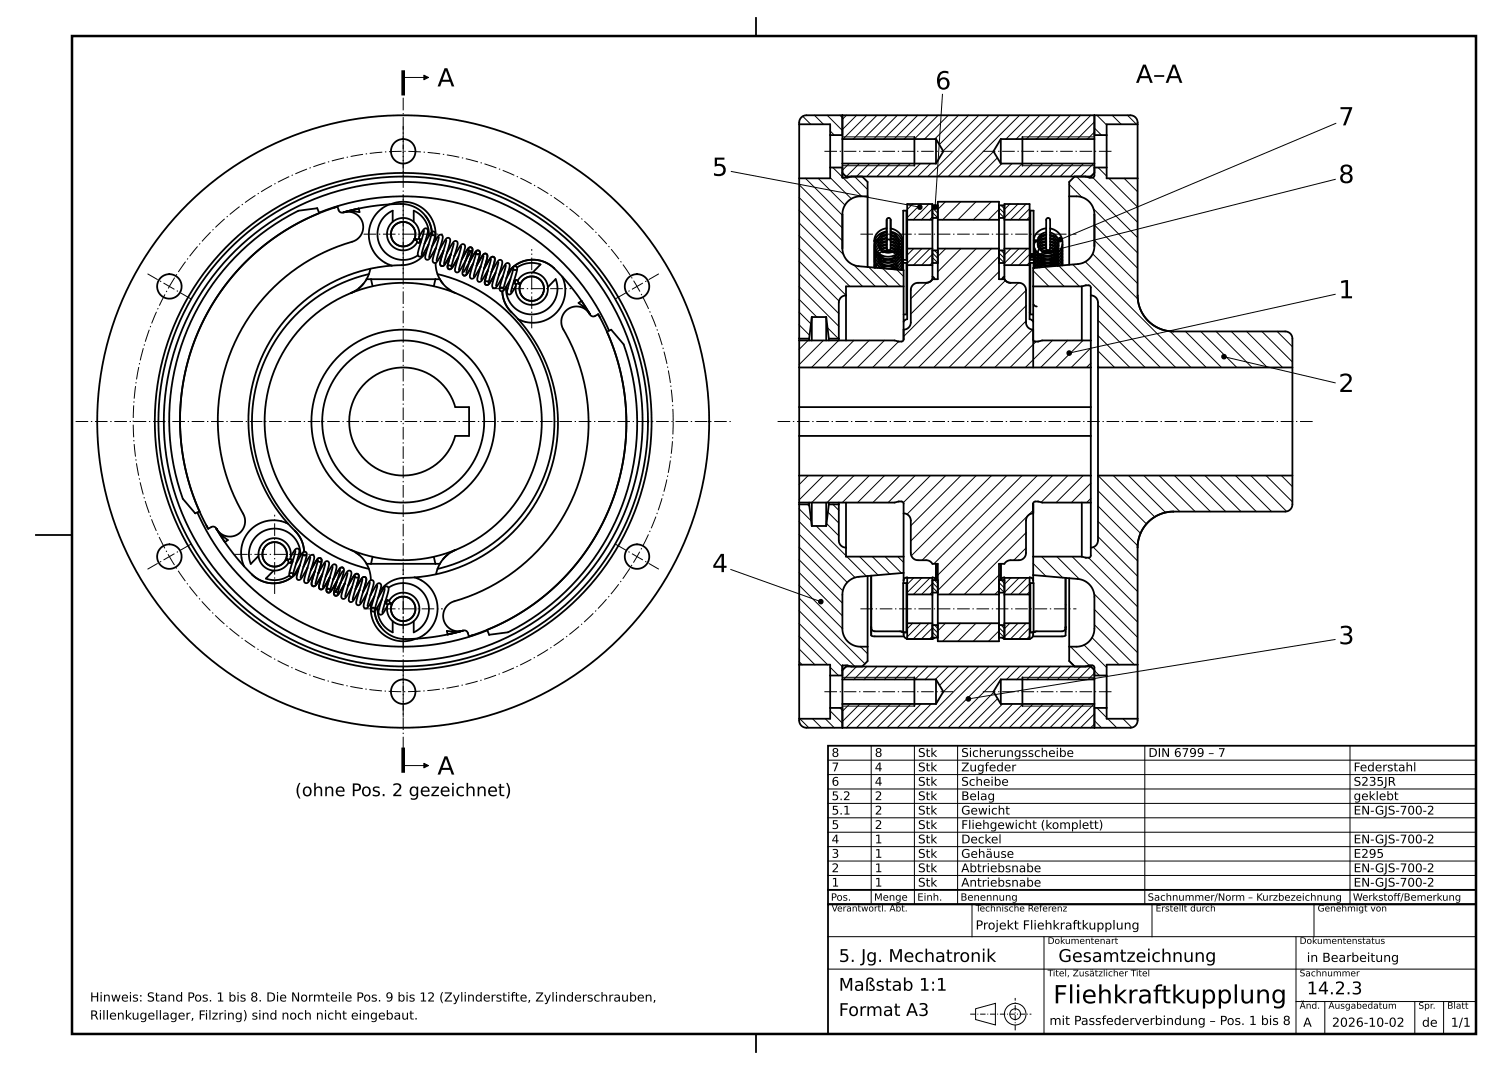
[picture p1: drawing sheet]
<svg xmlns="http://www.w3.org/2000/svg" width="420mm" height="297mm" viewBox="0 0 420 297" stroke-linecap="round" stroke-linejoin="round" font-family="sans-serif">
<g fill="#000" stroke="#000" stroke-width=".35">
<circle cx="255.5" cy="57.5" r=".6"/>
<circle cx="259.8" cy="57.5" r=".6"/>
<circle cx="286.7" cy="71" r=".6"/>
<circle cx="294.5" cy="66.5" r=".6"/>
<circle cx="297" cy="98" r=".6"/>
<circle cx="340" cy="99" r=".6"/>
<circle cx="228" cy="167" r=".6"/>
<circle cx="269" cy="194" r=".6"/>
</g>
<path d="M20 10h390v277h-390z" fill="none" stroke="#000" stroke-width=".7" stroke-linecap="butt"/>
<g fill="none" stroke="#000" stroke-width=".5">
<path d="M210 5v5M222 34.5h8.6v3M222 34.5v15M230.6 37.5v9M234 38.6h26M234 32h70M234 32v6.6M234 38.6v6.8M234 32v5.5h-3.4M234 32h-10a2.08 2.08 0 0 0-2 2.5M254 38v8M260 38.6l2 3.4-2 3.4"/>
<path d="M260 38.6v6.8M278 38.6l-2 3.4 2 3.4M278 38.6h26M278 38.6v6.8M284 38v8M304 32h10a2.08 2.08 0 0 1 2 2.5M304 32v5.5h3.4M304 32v6.6M304 38.6v6.8M307.4 37.5v9M316 34.5v15M316 34.5h-8.6v3"/>
<path d="M88.1 57.8l-5.2 .7a65 65 0 0 0-32.1 79.9l3.4 4.1M88.1 57.8l.6 1.4M88.1 57.8h.1M88.6 59a62.5 62.5 0 0 1 80.6 32.8M88.7 59.2a62 62 0 0 0-33.3 82.7M88.7 59.2h.1M95.5 58.9a1.11 1.11 0 0 1-1.4-.6l-.3-.9a62 62 0 0 0-36 89.4 1.46 1.46 0 0 1 2.2-.3l.2 .3M95.5 58.9a4.2 4.2 0 0 1 5.2 2.9 4.2 4.2 0 0 1-2.9 5.3 51.6 51.6 0 0 0-29.9 76.3 4.2 4.2 0 0 1-2.3 5.2 4.2 4.2 0 0 1-5.4-1.8M97.7 58.7h.7M98.4 58.7l-2.9 .2M99.7 57.9l.2 1-1.5-.2M99.7 57.9l-4.2 1"/>
<path d="M108.2 56.7a9 9 0 0 0-5.7 8.8 9 9 0 0 0 6.3 8.2M108.2 56.7h.9a9.1 9.1 0 0 1 9.8 4.2l.7 1.7 .3 1.8M108.2 56.7l-4.3 .5-4.2 .7M108.5 56.7a9 9 0 0 1 12.5 8.3v1.7M118.2 59.9a8 8 0 0 1 1.8 5.1M222 49.5v44.5M230.6 46.5h3.4v2.8M230.6 46.5v3h-8.6M234 48v1.3M234 48l1 1M234 45.4h26M234 45.4v2.6"/>
<path d="M234 49.3h1.4l1.1-.3h3l1.5 1.5v4M234 59.5v9.4M235 49v.3M235 49h68M241 54.5a6.5 6.5 0 0 0-5.1 1.1l-.8 .8-.7 1-.4 2.1M241 54.5v19.6M250.9 58.5h.9v13.7h-.9zM259 57h1.5v3.5h-1.5zM277.5 57h1.5v3.5h-1.5zM278 45.4h26M286.2 58.5h.9v13.7h-.9zM297 54.5a6.5 6.5 0 0 1 5.1 1.1l.8 .8 .7 1 .4 2.1"/>
<path d="M297 54.5v19M303 49v.3M304 59.5v8.8M304 45.4v2.6l-1 1M307.4 46.5v3h8.6M307.4 46.5h-3.4v2.3a.94 .94 0 0 1-1.3 .5l-1.2-.3h-3l-1.5 1.5v4M316 49.5v32.5a10 10 0 0 0 10 10h31a2 2 0 0 1 2 2v8M101 78.7l-1.3 1.3M101.8 77.5l-.1 .2a9 9 0 0 1-4.3 3.7l1.4-.7M101.8 77.5h1.3M102.5 76.1a42 42 0 0 0-32.5 40.9 42 42 0 0 0 32.5 40.9M102.9 74.6l-1.1 2.9"/>
<path d="M103.1 77.5h17.8M103.1 77.5l.4 2M108.8 73.7a43 43 0 0 0-36.7 26.9 43 43 0 0 0 7.9 44.8M109.1 61.6v-3.1a7.2 7.2 0 0 0-3.3 10 7.2 7.2 0 0 0 10.3 2.4M114.9 61.6v-3.1a7.2 7.2 0 0 1 4.2 7M115.6 66.5l.3 .7M116.3 66.2l-.7 .3M116.3 66.2a4.5 4.5 0 0 0-5-5.6 4.5 4.5 0 0 0-3 7 4.5 4.5 0 0 0 7.6-.4M116.3 66.2l.5 .2-.2 .6M116.4 65.7l1-1.6a.78 .78 0 0 1 1-.7 .78 .78 0 0 1 .4 1.2l-1.7 6M116.6 67l-.2 .5-.5-.3M116.6 67h.4"/>
<path d="M117.8 64l-1.4 4.8a3.4 3.4 0 0 0-.2 2.3 1.16 1.16 0 0 0 1.6-1l1.2-2.2M117.9 67.6l.9-1.6a3.4 3.4 0 0 1 1.6-1.8 1.15 1.15 0 0 1 .3 1.9l-1.5 5.3M118.4 70a9.3 9.3 0 0 1-8.7 3.7h-.9M120 68.5l.9-1.6a3.4 3.4 0 0 1 1.5-1.8 1.15 1.15 0 0 1 .4 1.8l-1.5 5.4M120.6 65.2a.49 .49 0 0 1-.8-.3l-1.3 4.7a3.4 3.4 0 0 0-.2 2.4 1.16 1.16 0 0 0 1.6-1l1.2-2.3M120.9 77.5h1.3M120.9 77.5l-.4 2M121 68.9v.2M121 73a9 9 0 0 0 1.2 4.5M121.5 76.1a42 42 0 0 1 32.5 40.9 42 42 0 0 1-32.5 40.9M121.9 65.8l-1.3 4.7a3.4 3.4 0 0 0-.2 2.4 1.16 1.16 0 0 0 1.5-1.1l1.3-2.2-.6 1.8a3.4 3.4 0 0 0-.2 2.3 1.15 1.15 0 0 0 1.6-1l1.2-2.1M122.1 69.4l.9-1.6a3.4 3.4 0 0 1 1.5-1.8 1.15 1.15 0 0 1 .4 1.8l-.7 2.4"/>
<path d="M122.2 77.5l.2 .4M122.4 77.9l.6 .8M122.4 77.9a9 9 0 0 0 4.2 3.5M124 66.7l-1.4 4.7a3.4 3.4 0 0 0-.2 2.3 1.16 1.16 0 0 0 1.6-1l1.2-2.1M124.2 70.2l.8-1.6a3.4 3.4 0 0 1 1.6-1.7 1.15 1.15 0 0 1 .3 1.8l-.7 2.3M124.2 70.2l-.9 3M125.2 70.6l-.5 1.7a3.4 3.4 0 0 0-.2 2.3 1.15 1.15 0 0 0 1.6-1l1.2-2.1M126 67.5l-1.3 4.8a3.4 3.4 0 0 0-.2 2.3 1.16 1.16 0 0 0 1.6-1l1.2-2.1M126.2 71l.9-1.5a3.4 3.4 0 0 1 1.5-1.8 1.15 1.15 0 0 1 .4 1.9l-.7 2.3M126.2 71l-.8 3.1a.49 .49 0 0 0-.8-.3M127.3 71.4v.1M128.1 68.4l-1.3 4.7a3.4 3.4 0 0 0-.2 2.4 1.16 1.16 0 0 0 1.5-1l1.2-2.2"/>
<path d="M128.3 71.9l.9-1.5a3.4 3.4 0 0 1 1.5-1.8 1.15 1.15 0 0 1 .4 1.8l-.7 2.4M128.3 71.9l-.8 3.1M129.3 72.3l1.6-2.7a.49 .49 0 0 1-.7-.3l-1.4 4.7a3.4 3.4 0 0 0-.2 2.4 1.16 1.16 0 0 0 1.6-1.1l1.2-2.1M129.5 76.3l-.8 .1M129.7 71.7l-.4 .6M130.4 72.8l.8-1.5a3.4 3.4 0 0 1 1.6-1.8 1.15 1.15 0 0 1 .3 1.8l-.7 2.4M130.4 72.8l-.9 3M130.4 70.4l-.4 .7M130.5 69.7h.1M130.8 69.7l-.1 .3M131.4 73.2l-1.9 3.1M131.4 73.1v.1"/>
<path d="M132.4 73.8l.9-1.7a3.4 3.4 0 0 1 1.5-1.7 1.15 1.15 0 0 1 .4 1.8l-1.5 5.4M132.4 73.7l.6-1.8a2.71 2.71 0 0 0 .1-2.3 1.34 1.34 0 0 0-1.6 1.1l-2.7 4.8M132.4 73.7l-.8 3M133 70.5a.49 .49 0 0 1-.8-.3l-1.3 4.7a3.4 3.4 0 0 0-.2 2.3 1.16 1.16 0 0 0 1.6-1l1.2-2.2M134.3 71l-1.3 4.8a3.4 3.4 0 0 0-.2 2.3 1.16 1.16 0 0 0 1.5-1l1.3-2.2-.6 1.7a3.4 3.4 0 0 0-.2 2.4 1.15 1.15 0 0 0 1.6-1l1.2-2.2M134.5 74.6l.9-1.6a3.4 3.4 0 0 1 1.5-1.8 1.15 1.15 0 0 1 .4 1.9l-.7 2.3M136.4 71.9l-1.4 4.7a3.4 3.4 0 0 0-.2 2.4 1.16 1.16 0 0 0 1.6-1l1.2-2.2M136.6 75.4l.8-1.5a3.4 3.4 0 0 1 1.6-1.8 1.15 1.15 0 0 1 .3 1.8l-.7 2.4M136.6 75.4l-.9 3.1a.49 .49 0 0 0-.7-.4M137.6 75.7v.1M138.4 72.8l-1.3 4.7a3.4 3.4 0 0 0-.2 2.4 1.16 1.16 0 0 0 1.6-1.1l1.2-2.2M138.6 76.3l.9-1.5a3.4 3.4 0 0 1 1.5-1.8 1.15 1.15 0 0 1 .4 1.8l-1.5 5.4a.49 .49 0 0 0-.8-.3"/>
<path d="M138.6 76.3l-.8 3M139.1 79.9h.1M140.5 73.7l-1.3 4.7a3.4 3.4 0 0 0-.2 2.3 1.16 1.16 0 0 0 1.5-1l1.3-2.2M140.6 79.6a7.2 7.2 0 0 0 8.2 7.6 7.2 7.2 0 0 0 5.5-9.7l-2.1 2.2M140.7 77.3l.9-1.7a3.4 3.4 0 0 1 1.5-1.7 1.15 1.15 0 0 1 .4 1.8l-.7 2.3M141.2 75.6a8.7 8.7 0 0 1 14.1 .3l.9 .9M142.8 78l-.9 3.1M142.8 78l.3 .2M142.8 78l-.1 .1M143.1 78.2l-.2 .5 .5 .2M143.3 74.9a.49 .49 0 0 1-.7-.3l-1.4 4.9a2.24 2.24 0 0 0 0 2.2 2.04 2.04 0 0 0 1.6-1.5l.5-.8M143.6 74.3a7.2 7.2 0 0 1 6.5-.9l-2.1 2.2"/>
<path d="M143.8 77.9a4.5 4.5 0 0 1 7.6-.3 4.5 4.5 0 0 1-3 7 4.5 4.5 0 0 1-5-5.7M143.8 77.9l.3 .7M143.8 77.9l-.5-.2-.2 .5M144.1 78.6l-.7 .3M144.1 78.6l.1 .2M144.1 78.6l.2-.1-.1 .3M144.2 78.8h.1M156.2 76.8a9 9 0 0 1-1.9 10.3 9 9 0 0 1-10.3 1.5M156.2 76.8l2.8 3.3 2.5 3.4M234 68.9a5 5 0 0 0 4.6 5l12.4 1.1v4.5M242.8 66.9a.81 .81 0 0 0 1.2 0M242.8 66.9a.81 .81 0 0 1 1.2 0"/>
<path d="M242.9 73.4v.9M243 73.9l-.1 .4M244 71.1a2.9 2.9 0 0 0 2.4 2.6 2.9 2.9 0 0 0 3.1-1.7M244 70.2a2.89 2.89 0 0 0 2.4 2.6 2.89 2.89 0 0 0 3.1-1.7M244.1 73.9l.4 .5M244.1 73h.1M244.1 70.4h.1M244.1 72.1h.1M244.5 70.6a2.58 2.58 0 0 0 .4 3.4 2.58 2.58 0 0 0 3.3 .2l1.3-1.3M244.5 71.5l-.1 .2M245.2 71l-.4 .2M245.2 74.1l2.1-.2 1.1 .3 1 .7"/>
<path d="M245.2 70.1a3.2 3.2 0 0 1 3.4 .3M246.3 61a.55 .55 0 0 1 .5-.5 .55 .55 0 0 1 .6 .5M246.3 69h.1M246.3 61v8M246.3 63.4a3.7 3.7 0 0 0-3.5 3.5M246.3 64.3l-1.5 .4a3.6 3.6 0 0 0-1.8 2M246.3 65.1a3.9 3.9 0 0 0-2.8 1.6M246.3 67.8a3.5 3.5 0 0 0-3.4 2.8 3.5 3.5 0 0 0 2.3 3.9M246.3 68.6a3.5 3.5 0 0 0-3.1 2.1 3.5 3.5 0 0 0 .5 3.7M246.3 64.5a2.54 2.54 0 0 0-2.3 2.4M246.3 66.2a2.62 2.62 0 0 0-2.3 2M246.3 67.1a2.72 2.72 0 0 0-2.2 1.5"/>
<path d="M246.3 68a2.81 2.81 0 0 0-1.9 1.1M246.3 68.9l-1.5 .6M246.3 66.8a.57 .57 0 0 1 .6-.4 .57 .57 0 0 1 .5 .4M246.7 69.5a3.6 3.6 0 0 0-3.6 4.8 4 4 0 0 1 5-1.9M246.9 69.5a4 4 0 0 1 3.6 5.4M247.4 61v7.3a.72 .72 0 0 1 0 .9 .72 .72 0 0 1-.8 .3l-.3-.5M247.4 61v5.5M247.4 63.4a4 4 0 0 1 3.3 4.2 4 4 0 0 1-3.9 3.7 4 4 0 0 1-3.9-3.7v-.6M247.4 64.3a4 4 0 0 1 3.3 4.2 4 4 0 0 1-3.9 3.7 4 4 0 0 1-3.9-3.7l.3-1.4M247.4 65.2a4 4 0 0 1 3.3 4.2 4 4 0 0 1-4 3.6 4 4 0 0 1-3.8-3.8 3.7 3.7 0 0 1 3.4-3.2M247.4 66a4 4 0 0 1 3.3 4.3 4 4 0 0 1-4 3.6 4 4 0 0 1-3.8-3.8 3.7 3.7 0 0 1 3.4-3.2M247.4 66.9a3.9 3.9 0 0 1 3.4 3.9 3.9 3.9 0 0 1-3.3 3.9"/>
<path d="M247.4 67.8a3.9 3.9 0 0 1 3.3 2.9 3.9 3.9 0 0 1-1.5 4.1M247.4 68.7a3.9 3.9 0 0 1 2.6 6.2M247.4 64.5a2.86 2.86 0 0 1 1.3 4.9 2.86 2.86 0 0 1-4.7-1.7 2.54 2.54 0 0 1 2.3-2.3M247.4 65.4a2.79 2.79 0 0 1 1.6 4.6M247.4 66.3a2.96 2.96 0 0 1 2.3 2.3M247.4 67.2a2.96 2.96 0 0 1 2.3 2.3M247.4 68a2.99 2.99 0 0 1 2.2 1.9M247.4 68.9l.9 .4 .8 .6M248.2 74.5l.4 .3M248.2 71l.4 .2M248.8 73.5l.1 .1M248.9 70.6l.2 .2"/>
<path d="M248.9 71.5l.2 .2M249.3 73.9h.1M249.4 72.1h.1M249.4 70.3h.1M249.4 71.2l.2 .5M249.5 73.7l-.9 1.1M249.5 74.6l-.2 .2M249.5 70.2a3 3 0 0 1-5.4 .2M249.6 70.1l.1 .3M249.6 71.8l.1 .3M250.8 73.9v1.1M250.9 75v-2h.9v14.3h-.8"/>
<path d="M251 79.5h-16v2.5M251 79.5v12M252 61v-4.4h7v4.4M252 73.6h7M252 69h7M252 69v4.6M252 61h7M252 61v8M252 73.6v14.3a.63 .63 0 0 1-.6 .9l-.4 .5M259 77.5a2 2 0 0 1-1.7 1h-2.3a2 2 0 0 0-2 2v9a2 2 0 0 1-2 2M259 69v4.6M259 61v8"/>
<path d="M259 73.6v3.9M259 76.8l.7 .7M259 69.5h1.5v3.5h-1.5zM260.5 69h17M260.5 69v8.5h-1.5M260.5 61v-5h17v5M260.5 61h17M260.5 61v8M277.5 69v8.5h1.5M277.5 61v8M277.5 69.5h1.5v3.5h-1.5zM279 77.5a2 2 0 0 0 1.7 1h2.3a2 2 0 0 1 2 2v9a2 2 0 0 0 2 2"/>
<path d="M279 61v-4.4h7v4.4M279 73.6h7M279 69v4.6M279 69h7M279 61v8M279 61h7M279 76.8l-.7 .7M279 73.6v3.9M286 69v4.6M286 61v8M286 73.6v14.3a.63 .63 0 0 0 .6 .9l.4 .5M287 79.5h13.5"/>
<path d="M287 79.5v12M287.1 74.4v-1.4h-.9v14.3h.8M287.2 66.9a.81 .81 0 0 0 1 0M287.2 66.9a.81 .81 0 0 1 1 0M287.3 68.6a3.9 3.9 0 0 0 2.2 4.2 3.9 3.9 0 0 0 4.6-1.1l.9-1.6 .1-1.5M287.4 69.1a3.8 3.8 0 0 0 1.6 4.3 3.8 3.8 0 0 0 4.7-.4l1.2-1.7 .2-1.8M287.5 67.1a3.8 3.8 0 0 0 1.3 4.4 3.8 3.8 0 0 0 4.6-.1l1.4-1.6 .3-1.2v-.9M287.7 69.5a3.3 3.3 0 0 0 1.2 4.7M288 71.7a3.3 3.3 0 0 0-.8 2.7l.2-1 .6-.8M288 69.9a3.3 3.3 0 0 0 0 4.4M288 70.8a3.3 3.3 0 0 0-.6 3.5l.6-.9M288.3 73.7v.6"/>
<path d="M288.3 71.1a2.89 2.89 0 0 0 2.4 2.6 2.89 2.89 0 0 0 3.1-1.7M288.3 72.8l.3 1.4M288.3 72a2.34 2.34 0 0 0 1.2 2.2M288.4 73h.1M288.4 73.9h.1M288.4 70.4h.1M288.4 72.1h.1M288.4 71.2h.1M288.7 72.8a4.2 4.2 0 0 1 4.7 .1M288.8 73.3l-.1 .1M288.8 74.1v.1M288.8 71.5l-.1 .2"/>
<path d="M288.8 72.4l-.1 .2M288.8 70.6l-.1 .2M289.1 70.8l-.3 .2M289.5 70.1a3.2 3.2 0 0 1 3.4 .3M289.5 71.9l-.4 .2M289.5 70.6a4.3 4.3 0 0 1 3.7 .4M289.5 71l-.4 .2M289.5 73.3l1.5-.3 1.5 .3M289.5 72.7l-.4 .3M289.5 71.5l1.9-.2 1.8 .6M290.6 69h.1M290.6 66.5v2.5"/>
<path d="M290.6 63.4a3.7 3.7 0 0 0-3.4 3.5M290.6 65.1l-1.1 .3-1.1 .6M290.6 66l-1.1 .3-1.1 .6M290.6 66.9l-1.1 .3-1.1 .6M290.6 67.1a2.72 2.72 0 0 0-2.2 1.5l1.1-.6 1.1-.2M290.6 68.6l-1.8 .6M290.6 64.5a2.54 2.54 0 0 0-2.4 2.4M290.6 66.2a2.62 2.62 0 0 0-2.3 2M290.6 68a2.44 2.44 0 0 0-2.3 2.8 2.44 2.44 0 0 0 3.1 2 3.1 3.1 0 0 0 2.4-1.7M290.6 68.9l-1.5 .6M290.8 60.7l.5-.2a.8 .8 0 0 1 .4 1.2v6.6a.72 .72 0 0 1 0 .9 .72 .72 0 0 1-.8 .3 1.07 1.07 0 0 1-.3-1.5v-7zM291 69.5l-1.5 .3"/>
<path d="M291.2 69.5l2 .6M291.7 63.4a4 4 0 0 1 3.3 4.2 4 4 0 0 1-3.9 3.7 4 4 0 0 1-3.9-3.7v-.6M291.7 65.2l1.1 .3 1 .6M291.7 66a4.2 4.2 0 0 1 2.3 1.3M291.7 66.9a4.2 4.2 0 0 1 2.3 1.2M291.7 67.8a4.2 4.2 0 0 1 2.3 1.2M291.7 68.7a4.2 4.2 0 0 1 2.3 1.2M291.7 64.5a2.86 2.86 0 0 1 1.3 4.9 2.86 2.86 0 0 1-4.7-1.7 2.54 2.54 0 0 1 2.3-2.3M291.7 65.4a2.9 2.9 0 0 1 2.1 4 2.9 2.9 0 0 1-4.4 1.2M291.7 66.3a2.96 2.96 0 0 1 2.3 2.3M291.7 67.2a2.96 2.96 0 0 1 2.3 2.3M291.7 68a3 3 0 0 1 2.2 1.9"/>
<path d="M291.7 68.9l.9 .4 .8 .6M292.5 73.6a3.1 3.1 0 0 0-3.4 .3M292.5 73.6l.4 .3M292.5 72.7l.4 .3M292.5 71l.4 .2M292.5 71.9l.4 .2M293.2 73.3l.2 .1M293.2 72.4l.2 .2M293.2 70.6l.2 .2M293.2 71.5l.2 .2M293.6 73l.3 .3M293.6 70.4l.5 .4"/>
<path d="M293.6 72.1l.4 .4M293.6 71.2l.5 .4M293.7 70.3l.2 .5M293.7 73h.1M293.7 72.1l.2 .5M293.7 71.2l.2 .5M293.8 73.7h.1M293.8 72.9l-.8 1M293.8 70.2a3 3 0 0 1-5.4 .2M293.8 73.3l.1 .1M293.9 70.1l.1 .3M293.9 71l.1 .2"/>
<path d="M293.9 71.8l.1 .3M293.9 72.7l.1 .3M293.9 73.6l.1 .2M295.1 70.4a3.8 3.8 0 0 1-1.4 3.4M295.1 71.2a3.8 3.8 0 0 1-.5 2.5M295.1 72.1l-.1 1.6M295.1 73v.7M300.5 79.5l1.2-.3a.86 .86 0 0 1 1.3 .6v2.2M300.5 79.5v15M304 68.3a5 5 0 0 1-4.6 5l-12.4 1.1v5.1M124.3 80l.9 .7M139.5 80.9a9.6 9.6 0 0 0 3.8 7l.7 .7"/>
<path d="M144 88.6a43 43 0 0 1 7.9 44.8 43 43 0 0 1-36.7 26.9M161.5 83.5l-.8 .6 .2 .1a10.6 10.6 0 0 1 2.9 3M161.5 83.5l2.3 3.7M163.8 87.2h.1M163.8 87.2a1.11 1.11 0 0 0 1.5 .5l.9-.5a62 62 0 0 1-36 89.4 1.46 1.46 0 0 0-1.3-1.6l-.4 .1M163.8 87.2a4.2 4.2 0 0 0-5.8-1.6 4.2 4.2 0 0 0-1.5 5.9 51.6 51.6 0 0 1-31.2 75.7 4.3 4.3 0 0 0-1.9 5.4 4.3 4.3 0 0 0 5.1 2.5M169.8 91.5l-1.2 .5a62 62 0 0 1-33.3 82.8M169.8 91.5h.1M169.8 91.5l3.4 4.1a65 65 0 0 1-32.1 79.9l-5.2 .7M222 94.5v7.5M222 94h2.8M222 94v.5"/>
<path d="M224.8 94v.5M225.5 88l-.7 6M225.5 88h4M225.5 88v6.5M229.5 88l.7 6M229.5 88v6.5M230.2 94h2.8M230.2 94v.5M233 94v.5M235 82a2 2 0 0 0-2 2v10M235 82v12.5M251 91.5v2.7"/>
<path d="M251 94.2v.1a.94 .94 0 0 1-1.3 .5l-1.2-.3h-26.5M287 91.5v2.8a.94 .94 0 0 0 1.3 .5l1.2-.3h13.5M287 91.5v10.5M287.1 84.5l.4 .4 .5 .2M303 82a2 2 0 0 1 2 2v18M303 82v12.5M303 94.5v7.5M101.7 106.1a15 15 0 0 1 24.8 6.9h3.8v8h-3.8a15 15 0 0 1-22.2 8.9 15 15 0 0 1-2.6-23.8zM222 102h81M222 113v8M222 102v11M222 113h81"/>
<path d="M303 102v11M303 113v8M305 102h54M305 102v30M359 102v30M222 132h81M222 132v7.5M222 139.5h26.5l1.2-.3a.86 .86 0 0 1 1.3 .6v2.7M222 121v11M222 121h81M222 139.5v.5M224.8 139.5v.5"/>
<path d="M225.5 139.5v6.5M229.5 139.5v6.5M230.2 139.5v.5M233 139.5v.5M235 139.5v12.5M287 139.8v2.7M287 139.8v14.7M300.5 139.5v15M303 139.5v12.5M303 139.5h-13.5l-1.2-.3a.86 .86 0 0 0-1.3 .6M303 132v7.5M303 121v11"/>
<path d="M305 132h54M305 132v18a2 2 0 0 1-2 2M359 132v8a2 2 0 0 1-2 2h-31a10 10 0 0 0-10 10v32.5M10 148.5h10M54.2 142.5h.1M54.8 142.2a62.5 62.5 0 0 0 80.6 32.8M55.4 141.9v.1M55.4 142l-1.2 .5M60.2 146.8a10.9 10.9 0 0 0 3.1 3.1l-.8 .6M60.2 146.8l2.3 3.7M60.2 146.8h.1M62.5 150.5l2.5 3.4 2.8 3.3"/>
<path d="M67.8 157.2l.7 .7a9.1 9.1 0 0 0 9.9 3.6 8.5 8.5 0 0 0 4.4-3.1M71.8 154.3l-2.1 2.2a7.2 7.2 0 0 1 5.5-9.7 7.2 7.2 0 0 1 8.2 7.6M76 158.4l-2.1 2.2a7.2 7.2 0 0 0 6.5-.9M79.8 155.2l.1 .2M79.8 155.2l-.1 .3 .2-.1M79.8 155.2h.1M79.9 155.4l.3 .7M80 145.4l.7 .7a9.6 9.6 0 0 1 3.8 7M80 145.4l-1-.5a9 9 0 0 0-9.7 2.4 9 9 0 0 0-1.5 9.9M80.6 155.1a4.5 4.5 0 0 0-5-5.7 4.5 4.5 0 0 0-3 7 4.5 4.5 0 0 0 7.6-.3M80.6 155.1l-.7 .3M80.6 155.1l.5 .2-.2 .5"/>
<path d="M80.7 154.6l.5-.8a2.04 2.04 0 0 1 1.6-1.5 2.5 2.5 0 0 1-.1 2.5l-1.3 4.6a.49 .49 0 0 0-.7-.3M80.9 155.8l-.2 .5-.5-.2M80.9 155.8l.3 .2M81.2 156l-.5 1.7a2.7 2.7 0 0 0-.1 2.3 1.35 1.35 0 0 0 1.5-1.1l1.2-2.2M81.3 155.9l-.1 .1M82.1 152.9l-.9 3.1M82.2 156.5l1-1.7a2.71 2.71 0 0 1 1.6-1.7 1.34 1.34 0 0 1 .2 1.9l-1.5 5.3M84.3 157.4l.9-1.7a2.71 2.71 0 0 1 1.6-1.7 1.34 1.34 0 0 1 .3 1.9l-1.5 5.3M84.9 154.1h.1M84.9 154.1a.49 .49 0 0 1-.8-.3l-1.3 4.8a2.7 2.7 0 0 0-.1 2.3 1.35 1.35 0 0 0 1.5-1.1l1.2-2.1M85.4 157.7l-.6 1.8a2.7 2.7 0 0 0-.1 2.3 1.35 1.35 0 0 0 1.6-1.2l1.1-2M86.2 154.7l-.8 3"/>
<path d="M86.4 158.2l.9-1.6a2.7 2.7 0 0 1 1.6-1.7 1.35 1.35 0 0 1 .2 1.9l-.7 2.3 1-1.7a2.71 2.71 0 0 1 1.6-1.6 1.34 1.34 0 0 1 .2 1.9l-1.5 5.3M86.4 158.2l.9-1.6a2.71 2.71 0 0 1 1.6-1.7 1.34 1.34 0 0 1 .2 1.9l-1.5 5.3M86.4 158.2v.1M87.4 158.6l-.5 1.8a2.7 2.7 0 0 0-.1 2.3 1.35 1.35 0 0 0 1.5-1.2l1.2-2.1M89 155.9a.49 .49 0 0 1-.7-.4l-.9 3.1M90.3 156.4l-1.3 4.8a2.7 2.7 0 0 0-.1 2.3 1.35 1.35 0 0 0 1.5-1.1l1.2-2.2M92.4 157.3l-.8 3M94.5 158.2l-.9 3M94.5 157.7l-1.9 3.1M95.2 158.5l-2.4 4.2a3.4 3.4 0 0 1-1.6 1.8 1.16 1.16 0 0 1-.3-1.8l.7-2.4M95.3 157.6l-.8 .1M96.5 159l-.8 3.1"/>
<path d="M97.4 152.6a9 9 0 0 1 4.4 3.9M98.8 153.3l.9 .7M101.8 156.5h1.3M101.8 156.5a9 9 0 0 1 1.2 4.5M103.1 156.5h17.8M103.5 154.5l-.4 2M120.5 154.5l.4 2M120.9 156.5h1.3M122.2 156.5l-1.1 2.9M124.3 154l-1.3 1.3M125.2 153.3l1.4-.7a9 9 0 0 0-4.4 3.9M222 140h2.8"/>
<path d="M222 140v44.5M224.8 140l.7 6M225.5 146h4M230.2 140h2.8M230.2 140l-.7 6M233 140v10a2 2 0 0 0 2 2M235 152v2.5h16M241 159.9v19.6M251 142.5a2 2 0 0 1 2 2v9a2 2 0 0 0 2 2h2.3a2 2 0 0 1 1.7 1h1.5v8.5M251 159l-12.4 1.1a5 5 0 0 0-4.6 5v9.4a5 5 0 0 0 5 5h2M251 154.5v4.5M251 142.5v12"/>
<path d="M251 159v2.1M260 156.5v4.5zM278 156.5v4.5zM287 142.5a2 2 0 0 0-2 2v9a2 2 0 0 1-2 2h-2.3a2 2 0 0 0-1.7 1h-1.5v8.5M287 154.5h13.5M287 154.5v5.1M287 159.6l12.4 1.1a5 5 0 0 1 4.6 5v8.8a5 5 0 0 1-5 5h-2M287 159.6v1.5M303 152v2.3a.94 .94 0 0 1-1.3 .5l-1.2-.3M90.5 160l.9-1.7a2.71 2.71 0 0 1 1.6-1.7 1.34 1.34 0 0 1 .3 1.9l-1.5 5.3a.49 .49 0 0 0-.8-.3M91.6 160.3l-.6 1.8a2.7 2.7 0 0 0-.1 2.3 1.35 1.35 0 0 0 1.6-1.1l1.1-2.1M92.6 160.8v.1"/>
<path d="M92.6 160.8l.9-1.6a2.71 2.71 0 0 1 1.6-1.7 1.34 1.34 0 0 1 .2 1.9l-1.5 5.3a.49 .49 0 0 0-.7-.3l1.6-2.7M93.3 164l-.1 .3M93.4 164.3h.1M93.6 161.2l-.5 1.8a2.7 2.7 0 0 0-.1 2.3 1.35 1.35 0 0 0 1.5-1.2l1.2-2M94 162.9l-.4 .7M94.7 161.7l-.4 .6M94.7 161.7l.9-1.6a2.71 2.71 0 0 1 1.6-1.7 1.34 1.34 0 0 1 .2 1.9l-1.5 5.3M95.7 162.1l-.5 1.8a2.7 2.7 0 0 0-.1 2.3 1.35 1.35 0 0 0 1.5-1.2l1.2-2M96.7 162.5l.9-1.6a2.7 2.7 0 0 1 1.6-1.6 1.35 1.35 0 0 1 .3 1.9l-.7 2.2M96.7 162.5l.9-1.6a2.71 2.71 0 0 1 1.6-1.6 1.34 1.34 0 0 1 .3 1.9l-1.5 5.3M96.7 162.5v.1M97.8 163l-.6 1.7a2.7 2.7 0 0 0-.1 2.3 1.35 1.35 0 0 0 1.6-1.1l1.1-2.1"/>
<path d="M98.8 163.4l.9-1.6a2.7 2.7 0 0 1 1.6-1.7 1.35 1.35 0 0 1 .2 1.9l-.7 2.4 1-1.7a2.71 2.71 0 0 1 1.6-1.7 1.34 1.34 0 0 1 .2 1.9l-1.5 5.3M98.8 163.4l.9-1.6a2.71 2.71 0 0 1 1.6-1.7 1.34 1.34 0 0 1 .2 1.9l-1.5 5.3M99.4 160.2a.49 .49 0 0 1-.8-.3l-.8 3.1M99.8 163.8l-.5 1.8a2.7 2.7 0 0 0-.1 2.3 1.35 1.35 0 0 0 1.5-1.1l1.2-2.2M100.7 160.8l-.9 3M102.7 161.7l-1.3 4.8a2.7 2.7 0 0 0-.1 2.3 1.35 1.35 0 0 0 1.5-1.2l1.2-2.1M102.9 165.3l.9-1.7a2.71 2.71 0 0 1 1.6-1.7 1.34 1.34 0 0 1 .3 1.9l-1.5 5.3a.49 .49 0 0 0-.8-.3M103 167.3a9.6 9.6 0 0 0 2.7 8.2 9 9 0 0 0 9.8 1.8M103 164.9v.2M104 169.6a8 8 0 0 0 1.8 4.5M104.1 169.6a8.8 8.8 0 0 0 10.5 7.7h1.2M104.8 162.6l-1.4 4.8a2.7 2.7 0 0 0-.1 2.3 1.35 1.35 0 0 0 1.6-1.2l1.2-2.1"/>
<path d="M104.9 168.5a7.1 7.1 0 0 0 4.2 7v-3.1M105 166.1l.9-1.7a2.71 2.71 0 0 1 1.6-1.6 1.34 1.34 0 0 1 .2 1.9l-1.5 5.3M106.9 163.4l-1.4 4.8a2.65 2.65 0 0 0-.1 2.4 1.38 1.38 0 0 0 1.5-1.2l.7-1.1M107 167h.4M107.4 167l-.2 .6 .5 .2M107.9 163.1a7.2 7.2 0 0 1 10.3 2.4 7.2 7.2 0 0 1-3.3 10v-3.1M108.1 166.8a4.5 4.5 0 0 1 7.6-.4 4.5 4.5 0 0 1-3 7 4.5 4.5 0 0 1-5-5.6M108.1 166.8l.3 .7M108.1 166.8l-.5-.3-.2 .5M108.4 167.5l-.7 .3M115.2 160.3l1 .4a9 9 0 0 1 5.3 8.4 9 9 0 0 1-5.7 8.2M115.2 160.3h-.9a9.3 9.3 0 0 0-8.7 3.7"/>
<path d="M124.3 176.1l-4.2 .7-4.3 .5M125.6 175.3h.7M125.6 175.3l-1.5-.2 .2 1M128.5 175.1l-2.9 .2M128.5 175.1l-4.2 1M135.3 174.8l.6 1.4M135.3 174.8h.1M135.9 176.2h.1M241 179.5v4l-1.5 1.5h-3l-1.1-.3h-1.4M242 174v2.3l.3 .3h8.8M242 174.1v.1M242 174.2v-14.4v16.4"/>
<path d="M242 174.2a1 1 0 0 0 1 1l7.3 .1M250.3 175.3l.6 .2M250.9 175.3h-.6M250.9 161.9h.9v13.6h-.9zM250.9 175.5h.1a1.55 1.55 0 0 0 1 1.8M251 161.1v.8M252 160.4v-.1a.88 .88 0 0 0-1 .8M252 160.4h7M252 160.4h.1M252 160.4v4.6M252 165v8M252 173v4.4"/>
<path d="M252 177.4h.1M252 177.4h7M252 173h7M252 165h7M259 160.4h.6l.4 .5M259 177.4h.1M259 173v4.4M259 165v8M259 160.4v4.6M259 160.4h.1M259 161h1.5v3.5h-1.5zM259 173.5h1.5v3.5h-1.5z"/>
<path d="M259.6 177l-.6 .3M260.5 165h17M260.5 173v5h17v-5M260.5 165v8M260.5 173h17M277.5 165v8M277.5 161h1.5v3.5h-1.5zM277.5 173.5h1.5v3.5h-1.5zM278.4 177l.6 .3M279 160.4h-.6l-.4 .5M279 160.4h7M279 160.4h.1"/>
<path d="M279 160.4v4.6M279 165v8M279 173v4.4M279 177.4h.1M279 177.4h7M279 173h7M279 165h7M286 160.4v-.1a.88 .88 0 0 1 1 .8M286 177.4h.1M286 173v4.4M286 165v8M286 160.4v4.6"/>
<path d="M286 160.4h.1M286.2 161.9h.9v13.6h-.9zM287 161.1v.8M287.1 175.5h-.1a1.55 1.55 0 0 1-1 1.8M287.1 175.3h.6M287.7 175.3l-.6 .2M296 174v2.3l-.3 .3h-8.8M296 174.2v-13.8v14.4M296 174.1v.1M296 174.8h.1M296 174.2a1 1 0 0 1-1 1l-7.3 .1M297 179.5v4l1.5 1.5h3l1.2-.3a.86 .86 0 0 1 1.3 .6v2.2h3.4"/>
<path d="M297 160.5v19M222 184.5h8.6v3M222 184.5v15M222 199.5a2.08 2.08 0 0 0 2 2.5h10M230.6 196.5h3.4v5.5M230.6 196.5v3h-8.6M230.6 187.5v9M234 184.7v1.3M234 195.4v6.6M234 188.6v6.8M234 186v2.6M234 188.6h26"/>
<path d="M234 195.4h26M234 184.7v2.8h-3.4M235 185h68M235 184.7v.3M235 185l-1 1M254 188v8M260 188.6l2 3.4-2 3.4M260 188.6v6.8M278 195.4h26M278 188.6l-2 3.4 2 3.4M278 188.6h26M278 188.6v6.8"/>
<path d="M284 188v8M303 184.7v.3M303 185l1 1v2.6M304 195.4v6.6M304 188.6v6.8M307.4 196.5h-3.4v5.5M307.4 196.5v3h8.6M307.4 187.5v9M316 184.5v15M316 199.5a2.08 2.08 0 0 1-2 2.5h-10M316 184.5h-8.6v3M230 207h180v44h-180z"/>
<path d="M234 202h70M230 251h180v36h-180zM230 247h180M210 287v5"/>
<circle cx="112" cy="42" r="3.4"/>
<circle cx="47" cy="79.5" r="3.4"/>
<circle cx="112" cy="65" r="3.4"/>
<circle cx="115.5" cy="66.5" r=".15"/>
<circle cx="177" cy="79.5" r="3.4"/>
<circle cx="147.7" cy="80.1" r="3.4"/>
<circle cx="112" cy="117" r="85"/>
<circle cx="112" cy="117" r="69"/>
<circle cx="112" cy="117" r="66.5"/>
<circle cx="112" cy="117" r="68"/>
<circle cx="112" cy="117" r="38.5"/>
<circle cx="112" cy="117" r="25.5"/>
<circle cx="112" cy="117" r="22.5"/>
<circle cx="47" cy="154.5" r="3.4"/>
<circle cx="76.3" cy="153.9" r="3.4"/>
<circle cx="177" cy="154.5" r="3.4"/>
<circle cx="108.5" cy="167.5" r=".15"/>
<circle cx="112" cy="169" r="3.4"/>
<circle cx="112" cy="192" r="3.4"/>
</g>
<g fill="none" stroke="#000" stroke-width=".28">
<path d="M112.4 21.5h6.6M223 32.3l2.2 2.2M226.2 32l2.5 2.5M229.8 32l4.2 4.2M230.6 36.4l1.1 1.1M233.3 32l.7 .7M234 38h20M235.1 32l-1.1 1.1M238 32l-4 4M240.8 32l-6.6 6.6M243.6 32l-6.6 6.6M246.4 32l-6.6 6.6"/>
<path d="M249.3 32l-6.6 6.6M252.1 32l-6.6 6.6M254.9 32l-6.6 6.6M257.8 32l-6.6 6.6M260.6 32l-6.6 6.6M261.8 26.2l-2.1 31.3M263.4 32l-6.6 6.6M266.2 32l-6.6 6.6M269.1 32l-8.2 8.1M271.9 32l-9.9 9.9M274.7 32l-17 17M277.5 32l-17 17"/>
<path d="M280.4 32l-17 17M283.2 32l-17 17M284 38h20M286 32l-6.6 6.6M288.9 32l-6.6 6.6M291.7 32l-6.6 6.6M294.5 32l-6.6 6.6M297.3 32l-6.6 6.6M300.2 32l-6.6 6.6M303 32l-6.6 6.6M304 35.5l2 2M304 36.7l-1.9 1.9"/>
<path d="M304 33.8l-4.8 4.8M304.7 32l2.7 2.7M308.9 32l2.5 2.5M313.2 32l2.5 2.5M371.1 34.2l-76.6 32.3M203.1 47.6l52.4 9.9M222 51.3l12 12M222 54.8l12 12M222 58.4l12.3 12.3M223.7 49.5l10.3 10.3M227.3 49.5l7.4 7.4M230.6 49.3l5.9 5.9"/>
<path d="M231.4 46.5l2.6 2.6M234 46h20M234.1 49.3l5.3 5.2M235.9 45.4l-1.9 1.9M237.4 49l3.6 3.6M238.7 45.4l-3.6 3.6M241.5 45.4l-3.6 3.6M244.4 45.4l-3.6 3.6M247.2 45.4l-3.6 3.6M250 45.4l-3.6 3.6M252.8 45.4l-3.6 3.6M253.5 56.6l-1.5 1.5"/>
<path d="M255.7 45.4l-3.6 3.6M255.8 56.6l-3.8 3.8M258 56.6l-4.3 4.4M258.5 45.4l-3.6 3.6M259 57.9l-3.1 3.1M259 57.7l1.5 1.5M259 59l1.5 1.5M259.6 57l.9 .9M262.6 56l-2.1 2.1M266.9 56l-5 5M271.1 56l-5 5M275.3 56l-5 5"/>
<path d="M276 42l-7 7M277 43.8l-5.1 5.2M277.5 58.1l-2.9 2.9M277.5 57.7l1.5 1.5M277.5 59l1.5 1.5M278.1 57l.9 .9M278.3 45.4l-3.6 3.6M280.5 56.6l-1.5 1.5M281.1 45.4l-3.6 3.6M282.8 56.6l-3.8 3.8M283.9 45.4l-3.6 3.6M284 46h20"/>
<path d="M285 56.6l-4.3 4.4M286 57.9l-3.1 3.1M286.8 45.4l-3.6 3.6M289.6 45.4l-3.6 3.6M292.4 45.4l-3.6 3.6M295.3 45.4l-3.6 3.6M297 51.2l3.5 3.5M298.1 45.4l-3.6 3.6M299 49l17 17M300.9 45.4l-3.6 3.6M303.5 49.3l12.5 12.4M303.7 45.4l-3.6 3.6"/>
<path d="M303.8 58l12.2 12.2M304 48l-1 .9M305 46.5l2.4 2.4M308 49.5l8 8M312.3 49.5l3.7 3.7M370.9 49.8l-84.2 21.2M222 61.9l17.6 17.6M222 65.4l14.1 14.1M222 69l13 12.9M222 72.5l11.1 11.1M222 76l11 11M222 79.6l11 11"/>
<path d="M237.2 73.6l5.9 5.9M241.3 74.1l5.4 5.4M245.2 74.5l5 5M249.1 74.8l1.9 2M253.8 69l-1.8 1.8M256.1 69l-4.1 4.1M257.4 78.5l-4.4 4.4M258.3 69l-4.6 4.6M259 72.9l-.7 .7M259 70.6l-3 3M259 60.2l-.8 .8M259 60.3l.2 .2"/>
<path d="M259 70.2l1.5 1.5M259 71.5l1.5 1.5M259 72.8l.2 .2M259.6 69.5l.9 .9M262.7 69l-2.2 2.2M266.9 69l-6.4 6.4M271.2 69l-18.2 18.2M275.4 69l-24.4 24.4M277.5 75.4l-26.6 26.6M277.5 71.2l-30.8 30.8M277.5 60.3l.2 .2M277.5 70.2l1.5 1.5"/>
<path d="M277.5 71.5l1.5 1.5M277.5 72.8l.2 .2M278.1 69.5l.9 .9M279.3 77.9l-24.2 24.1M280.8 69l-1.8 1.8M282.9 78.5l-23.5 23.5M283.1 69l-4.1 4.1M285.3 69l-4.6 4.6M286 72.9l-.7 .7M286 70.6l-3 3M286 60.2l-.8 .8M287 75.1l4.4 4.4"/>
<path d="M287 79.4l.1 .1M290.2 74.1l5.4 5.4M294.1 73.8l5.7 5.7M298 73.4l28.6 28.6M301.5 72.7l29.3 29.3M303.5 70.5l12.5 12.5M304 62.5l12 12M304 66.7l12 12M222 83.1l4.9 4.9M222 86.6l3.3 3.3M222 90.2l2.9 2.9M222 93.7l.3 .3"/>
<path d="M224.5 94.5l-2.5 2.5M228.7 94.5l-6.7 6.7M229.9 91l3 3M232.9 94.5l-7.5 7.5M237.2 94.5l-7.5 7.5M241.4 94.5l-7.5 7.5M245.7 94.5l-7.5 7.5M249.6 94.8l-7.2 7.2M285 89.1l-12.9 12.9M285 84.9l-17.1 17.1M285 80.6l-21.4 21.4M286.9 91.5l-10.5 10.5"/>
<path d="M287.8 94.8l-7.2 7.2M292.3 94.5l-7.5 7.5M296.6 94.5l-7.5 7.5M300.8 94.5l-7.5 7.5M303 96.6l-5.4 5.4M305 84.7l17.3 17.3M305 88.9l13.1 13.1M305 93.1l8.9 8.9M305 97.4l4.6 4.6M325 92l10.1 10M329.3 92l10 10M333.5 92l10 10"/>
<path d="M337.8 92l10 10M340 99l30.9 7.3M342 92l10 10M346.3 92l10 10M350.5 92l8.5 8.5M354.8 92l4.2 4.2M370.9 81.7l-73.9 16.3M303 100.8l-1.2 1.2M305 101.6l.4 .4M224.5 132l-2.5 2.5M228.7 132l-6.7 6.7M233 132l-7.5 7.5"/>
<path d="M237.2 132l-7.5 7.5M241.5 132l-7.5 7.5M245.7 132l-7.5 7.5M250 132l-7.5 7.5M254.2 132l-7.5 7.5M258.4 132l-7.5 7.5M262.7 132l-10.8 10.7M266.9 132l-13.9 13.9M271.2 132l-18.2 18.2M275.4 132l-22.2 22.3M279.7 132l-23.5 23.5M283.9 132l-24.5 24.5"/>
<path d="M288.1 132l-27.6 27.6M292.4 132l-31.9 31.9M296.6 132l-7.4 7.4M300.9 132l-7.5 7.5M303 138.4l-1.1 1.1M303 134.1l-5.4 5.4M305 136.2l11.8 11.8M305.1 132l13.4 13.4M309.3 132l11.5 11.5M313.5 132l10.3 10.3M317.7 132l10 10M322 132l10 10"/>
<path d="M326.2 132l10 10M330.5 132l10 10M334.7 132l10 10M339 132l10 10M343.2 132l10 10M347.4 132l10 10M351.7 132l7.3 7.3M355.9 132l3.1 3.1M203 158.1l25 8.9M222 141.3l3.3 3.3M222 144.8l15.5 15.5M222 148.3l13.3 13.4"/>
<path d="M222 151.9l12.1 12.1M222 155.4l12 12M222 158.9l12 12M224.3 140l.5 .6M226.7 146l8.3 8.3M229.6 145.3l3.4 3.4M230 142.2l3 3M231.4 140l1.6 1.6M235.2 154.5l5.5 5.4M238.8 154.5l5.1 5.1M242.3 154.5l4.9 4.8M245.9 154.5l4.5 4.6"/>
<path d="M249.4 154.5l1.6 1.6M277.5 159.6l-5.4 5.4M285 152.1l-3.4 3.4M285 147.9l-17.1 17.1M287 141.6l-23.4 23.4M287 156.4l3.5 3.5M289.3 154.5l5.9 5.8M293.6 154.5l6.2 6.3M297.8 154.5l18.2 18.2M302.4 154.8l13.6 13.6M303.7 151.9l12.3 12.3M305 140.5l11 11"/>
<path d="M305 144.7l11 11M305 148.9l11 11.1M222 162.5l12 12M222 166l18.2 18.3M222 169.5l15.5 15.5M222 173.1l12 12M222 176.6l7.9 7.9M239 179.5l2 2M253.5 173l-1.5 1.5M253.8 160.4l-1.8 1.8M255.8 173l-3.8 3.8M256.1 160.4l-4.1 4.1"/>
<path d="M258 173l-4.3 4.4M258.3 160.4l-4.6 4.6M259 176.6l-.8 .8M259 174.3l-3.1 3.1M259 162l-3 3M259 161.7l1.5 1.5M259 163l1.5 1.5M259 174.2l1.5 1.5M259 175.5l1.5 1.5M259 176.8l.2 .2M259.2 164.5l-.2-.2-.7 .7M259.6 161l.9 .9"/>
<path d="M259.6 173.5l.9 .9M262.6 173l-2.1 2.1M266.9 173l-5 5M271.1 173l-5 5M275.3 173l-5 5M277.5 163.9l-1.1 1.1M277.5 175.1l-2.9 2.9M277.5 161.7l1.5 1.5M277.5 164.3l.2 .2M277.5 174.2l1.5 1.5M277.5 175.5l1.5 1.5M277.5 176.8l.2 .2"/>
<path d="M278.1 161l.9 .9M278.1 173.5l.9 .9M280.5 173l-1.5 1.5M280.8 160.4l-1.8 1.8M282.8 173l-3.8 3.8M283.1 160.4l-4.1 4.1-1.5-1.5M285 173l-4.3 4.4M285.3 160.4l-4.6 4.6M286 176.6l-.8 .8M286 174.3l-3.1 3.1M286 164.3l-.7 .7M286 162l-3 3"/>
<path d="M297.4 179.5l5.2 5.2M301.1 179l6.3 6.3M303.3 177l7.6 7.5M303.9 164.8l12.1 12.1M304 169.2l12 12M304 173.4l11.1 11.1M370.8 177.5l-101.8 16.5M222 180.1l4.4 4.4M222 183.7l.8 .8M222.2 199.5l2.5 2.5M225.7 199.5l2.5 2.5M229.2 199.5l2.5 2.5"/>
<path d="M230.6 185.2l2.3 2.3M230.6 197.3l3.4 3.4M233.3 196.5l.7 .7M234 188h20M234 196h20M235.1 185l-1.1 1.1M236 195.4l-2 2M238 185l-3.6 3.6M238.9 195.4l-4.9 4.9M240.8 185l-3.6 3.6M241.7 195.4l-6.6 6.6M243.6 185l-3.6 3.6"/>
<path d="M244.5 195.4l-6.6 6.6M246.4 185l-3.6 3.6M247.4 195.4l-6.6 6.6M249.3 185l-3.6 3.6M250.2 195.4l-6.6 6.6M252.1 185l-3.6 3.6M253 195.4l-6.6 6.6M254.9 185l-3.6 3.6M255.8 195.4l-6.6 6.6M257.8 185l-3.6 3.6M258.7 195.4l-6.6 6.6M260.6 185l-3.6 3.6"/>
<path d="M263.4 185l-3.6 3.6M266.2 185l-5.2 5.2M269.1 185l-7.1 7.1M271.9 185l-17 17M274.7 185l-17 17M276.1 192.2l-9.9 9.8M277.1 193.9l-8.1 8.1M277.5 185l-17 17M278.5 195.4l-6.6 6.6M280.4 185l-17 17M281.3 195.4l-6.6 6.6M283.2 185l-3.6 3.6"/>
<path d="M284 188h20M284 196h20M284.1 195.4l-6.6 6.6M286 185l-3.6 3.6M286.9 195.4l-6.6 6.6M288.9 185l-3.6 3.6M289.8 195.4l-6.6 6.6M291.7 185l-3.6 3.6M292.6 195.4l-6.6 6.6M294.5 185l-3.6 3.6M295.4 195.4l-6.6 6.6M297 183.4l1.6 1.6"/>
<path d="M297.3 185l-3.6 3.6M298.3 195.4l-6.6 6.6M300.2 185l-3.6 3.6M301.1 195.4l-6.6 6.6M303 185l-3.6 3.6M303.9 195.4l-6.6 6.6M304 186.1l1.4 1.4M304 198.1l-3.9 3.9M304 186.8l-1.8 1.8M304.7 196.5l2.7 2.7M307.7 199.5l2.5 2.5M311.9 199.5l2.5 2.5"/>
<path d="M112.4 212.5h6.6M230 219h180M230 215h180M230 211h180M242 207v44M254 207v44M266 207v44M304 200l2 2M304 201l-1 1M318 207v44M375 207v44M230 239h180"/>
<path d="M230 235h180M230 231h180M230 227h180M230 223h180M230 251h180M230 247h180M230 243h180M270 251v9M320 251v9M365 251v9M230 269h180M230 260h180"/>
<path d="M290 260v27M360 260v27M360 278h50M368 278v9M393 278v9M401 278v9M271 280l5.5-1.5v6l-5.5-1.5z"/>
<circle cx="282" cy="281.5" r="3"/>
<circle cx="282" cy="281.5" r="1.5"/>
</g>
<g fill="none" stroke="#000" stroke-width=".28" stroke-dasharray="3.5 .7 .4 .7" stroke-linecap="butt">
<path d="M112 49v-14M229 42h36M273 42h36M101 65h22M112 76v-22M239 65h60M53.1 83l-12.1-7M136.7 80.1h22M147.7 91.1v-22M170.9 83l12.1-7M21 117h182M187 117a75 75 0 0 0-110.8-65.9 75 75 0 0 0-5.1 128.8 75 75 0 0 0 115.7-57l.2-5.9"/>
<path d="M216 117h149M53.1 151l-12.1 7M65.3 153.9h22M170.9 151l12.1 7M76.3 164.9v-22M101 169h22M239 169h60M112 185v14M112 180v-22M229 192h36M273 192h36M112 208v-182"/>
</g>
<path d="M112 20v6M112 208v6" fill="none" stroke="#000" stroke-width="1"/>
<path d="M269.5 281.5h17M282 286v-9" fill="none" stroke="#000" stroke-width=".28" stroke-dasharray="1.5 .5 .3 .5" stroke-linecap="butt"/>
<path d="M117.7 20.9l1.3 .6-1.3 .6zM117.7 211.9l1.3 .6-1.3 .6z" fill="#000" stroke="#000" stroke-width=".28"/>
<g font-size="6.9">
<text x="121.5" y="24">A</text>
<text x="315.5" y="23">A–A</text>
<text x="259.8" y="24.8">6</text>
<text x="371.8" y="34.8">7</text>
<text x="197.8" y="48.8">5</text>
<text x="371.8" y="50.8">8</text>
<text x="371.8" y="82.8">1</text>
<text x="371.8" y="108.8">2</text>
<text x="197.8" y="158.8">4</text>
<text x="371.8" y="178.8">3</text>
<text x="121.5" y="215">A</text>
<text x="292.6" y="278.5">Fliehkraftkupplung</text>
</g>
<g font-size="4.9">
<text x="82" y="221">(ohne Pos. 2 gezeichnet)</text>
<text x="233" y="267">5. Jg. Mechatronik</text>
<text x="294" y="267">Gesamtzeichnung</text>
<text x="233" y="275">Maßstab 1:1</text>
<text x="363" y="276">14.2.3</text>
<text x="233" y="282">Format A3</text>
</g>
<g font-size="3.5">
<text x="271" y="258">Projekt Fliehkraftkupplung</text>
<text x="363" y="267">in Bearbeitung</text>
<text x="25" y="278">Hinweis: Stand Pos. 1 bis 8. Die Normteile Pos. 9 bis 12 (Zylinderstifte, Zylinderschrauben,</text>
<text x="25" y="283">Rillenkugellager, Filzring) sind noch nicht eingebaut.</text>
<text x="291.5" y="284.5">mit Passfederverbindung – Pos. 1 bis 8</text>
<text x="362" y="285">A</text>
<text x="370" y="285">2026-10-02</text>
<text x="395" y="285">de</text>
<text x="403" y="285">1/1</text>
</g>
<g font-size="3.3">
<text x="231" y="214.1">7</text>
<text x="231" y="210.1">8</text>
<text x="243" y="214.1">4</text>
<text x="243" y="210.1">8</text>
<text x="255" y="214.1">Stk</text>
<text x="255" y="210.1">Stk</text>
<text x="267" y="214.1">Zugfeder</text>
<text x="267" y="210.1">Sicherungsscheibe</text>
<text x="319" y="210.1">DIN 6799 – 7</text>
<text x="376" y="214.1">Federstahl</text>
<text x="231" y="218.1">6</text>
<text x="243" y="218.1">4</text>
<text x="255" y="218.1">Stk</text>
<text x="267" y="218.1">Scheibe</text>
<text x="376" y="218.1">S235JR</text>
<text x="231" y="226.1">5.1</text>
<text x="231" y="222.1">5.2</text>
<text x="243" y="226.1">2</text>
<text x="243" y="222.1">2</text>
<text x="255" y="226.1">Stk</text>
<text x="255" y="222.1">Stk</text>
<text x="267" y="226.1">Gewicht</text>
<text x="267" y="222.1">Belag</text>
<text x="376" y="226.1">EN-GJS-700-2</text>
<text x="376" y="222.1">geklebt</text>
<text x="231" y="230.1">5</text>
<text x="243" y="230.1">2</text>
<text x="255" y="230.1">Stk</text>
<text x="267" y="230.1">Fliehgewicht (komplett)</text>
<text x="231" y="238.1">3</text>
<text x="231" y="234.1">4</text>
<text x="243" y="238.1">1</text>
<text x="243" y="234.1">1</text>
<text x="255" y="238.1">Stk</text>
<text x="255" y="234.1">Stk</text>
<text x="267" y="238.1">Gehäuse</text>
<text x="267" y="234.1">Deckel</text>
<text x="376" y="238.1">E295</text>
<text x="376" y="234.1">EN-GJS-700-2</text>
<text x="231" y="242.1">2</text>
<text x="243" y="242.1">1</text>
<text x="255" y="242.1">Stk</text>
<text x="267" y="242.1">Abtriebsnabe</text>
<text x="376" y="242.1">EN-GJS-700-2</text>
<text x="231" y="246.1">1</text>
<text x="243" y="246.1">1</text>
<text x="255" y="246.1">Stk</text>
<text x="267" y="246.1">Antriebsnabe</text>
<text x="376" y="246.1">EN-GJS-700-2</text>
</g>
<g font-size="2.8">
<text x="230.8" y="250">Pos.</text>
<text x="242.8" y="250">Menge</text>
<text x="254.8" y="250">Einh.</text>
<text x="266.8" y="250">Benennung</text>
<text x="318.8" y="250">Sachnummer/Norm – Kurzbezeichnung</text>
<text x="375.8" y="250">Werkstof/Bemerkung</text>
<text x="387.1" y="250">f</text>
</g>
<g font-size="2.5">
<text x="231" y="253">Verantwortl. Abt.</text>
<text x="271" y="253">Technische Referenz</text>
<text x="321" y="253">Erstellt durch</text>
<text x="366" y="253">Genehmigt von</text>
<text x="291" y="262">Dokumentenart</text>
<text x="361" y="262">Dokumentenstatus</text>
<text x="291" y="271">Titel, Zusätzlicher Titel</text>
<text x="361" y="271">Sachnummer</text>
<text x="361" y="280">Änd.</text>
<text x="369" y="280">Ausgabedatum</text>
<text x="394" y="280">Spr.</text>
<text x="402" y="280">Blatt</text>
</g>
</svg>
